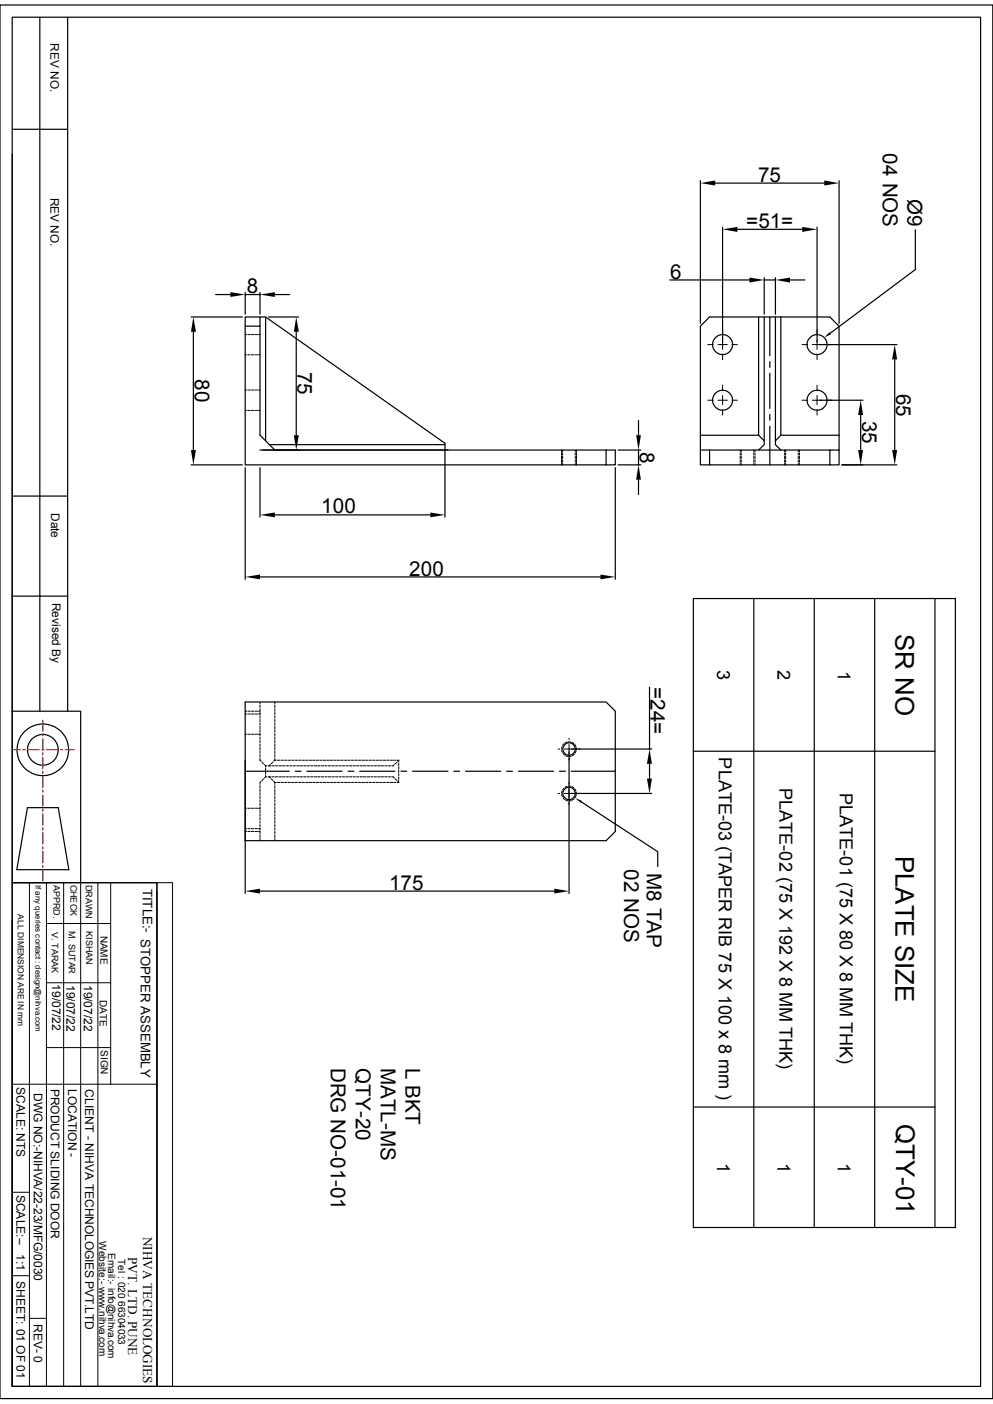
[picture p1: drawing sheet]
<svg xmlns="http://www.w3.org/2000/svg" width="210mm" height="297mm" viewBox="0 0 210 297" stroke-linecap="round" stroke-linejoin="round" font-family="sans-serif">
<g fill="none" stroke="#000" stroke-width=".25">
<path d="M0 1.1h210v294.8h-210zM2.6 3.6h204.8v289.7h-204.8zM8.4 3.6v146.9M14.3 3.6v146.9M2.6 32.6v117.9h14.5v36.2M2.6 27.3h11.7M148.1 38.2v30.2M151.3 38.7h23M177.5 38.2v30.2M141.6 59.2h16.9M152.8 48v24.3M156 48.5h13.7"/>
<path d="M161.6 58.8v7.7M161.6 59.2h2.4M164 58.8v7.7M167.1 59.2h3.1M172.8 48v24.3M193.6 48.6v8.4l-18 13.5M40.4 67.1h10.9M40.9 70.2v25M45.6 62.3h3.1M51.9 67.1h3.1v1.9h-3.1zM51.9 69v29.3h76.3M51.9 61.8v4.7"/>
<path d="M51.9 62.3h3.1M55 67.1h1.2v26.2M55 69v23.1l3.1 3.1M55 61.8v4.7M56.2 67.1l37.9 26.7v15.6M56.8 67.1h6.4M58.1 62.3h3.2M62.7 70.2v21.9M160.4 67.1h-10.3l-2 1.9v26.2M161.6 67.1h-1.2v25M162.8 67.1v8.1M162.8 76.5v1.2"/>
<path d="M162.8 79v7.4M164 67.1v27l1.1 1.1M164 67.1h-2.4v27l-1.2 1.1M164 67.1h1.1v25M165.1 67.1h10.4l2 1.9v23.1M173.4 72.9h16.3M189.2 76v19.2M40.4 98.3h10.9M51.9 98.9v23.7M55 95.2h39.7M55 98.9v10.5M55.6 95.2h74.5v3.1h-1.9"/>
<path d="M56.9 94.1h37.2M128.2 95.2v3.1M130.1 98.9v23.7M130.7 95.2h4.9M130.7 98.3h4.9M135 88.9v3.2M135 95.2v3.1M148.1 95.2v3.1h2M148.1 92.1h12.3l1.2 1.2M148.1 95.2h27.4M150.1 95.2v3.1h25.4M162.8 90.2v8.1"/>
<path d="M162.8 87.7v1.2M164 93.3l1.1-1.2h12.4v3.1M173.4 84.7h9.1M175.5 95.2h2v3.1h-2zM178.1 98.3h11.6M182 87.8v7.4M2.6 104.9h11.7M58.1 108.9h32.9M135 101.5v3.1M2.6 126.1h11.7M55 122h72M146.6 126.6h55.5v133.1h-55.5z"/>
<path d="M159.4 126.6v133.1M172.2 126.6v133.1M185 126.6v133.1M197.7 126.6v133.1M2.6 150.5v36.2M120.4 159v30M120.9 158.5h16.9M137.4 145.4v13.1M146.6 158.9h51.1M5.8 170.9h6.5l2.3 13.1h-11zM51.9 177.8h76.3l1.9-1.9v-25.4l-1.9-2h-76.3v40.5M51.9 163.2h9.3"/>
<path d="M62.4 163.2h1.3M64.9 163.2h7.4M73.6 163.2h1.2M76.1 163.2h7.4M84.8 163.2h1.2M87.2 163.2h7.5M96 163.2h1.2M98.5 163.2h7.4M107.1 163.2h1.3M109.6 163.2h7.5M118.3 163.2h1.3M120.8 163.2h9.3"/>
<path d="M120.9 167.9h16.9M122.9 169.6l16.2 10.6v3.1M137.4 161.6v3.1M2.6 186.7h30.6v106.6h-30.6zM2.6 194.8v98.5M55 188.5h62.2M146.6 234.2h51.1"/>
<circle cx="152.8" cy="72.9" r="2.12"/>
<circle cx="172.8" cy="72.9" r="2.12"/>
<circle cx="152.8" cy="84.7" r="2.12"/>
<circle cx="172.8" cy="84.7" r="2.12"/>
<circle cx="9.1" cy="158.6" r="5.5"/>
<circle cx="9.1" cy="158.6" r="3.3"/>
<circle cx="120.4" cy="158.5" r="1.3"/>
<circle cx="120.4" cy="167.9" r="1.3"/>
</g>
<g fill="none" stroke="#000" stroke-width=".21">
<path d="M51.9 70.8h.3M51.9 75.1h.3M52.5 75.1h.4M52.5 70.8h.4M53.2 75.1h.5M53.2 70.8h.5M53.9 75.1h.5M53.9 70.8h.5M54.7 75.1h.3M54.7 70.8h.3M149.7 72.9h1.1M151.8 72.9h1v1"/>
<path d="M152.8 71.9v1h1M152.8 69.8v1.1M152.8 74.9v1.2M154.8 72.9h1.2M169.6 72.9h1.2M171.8 72.9h1v1M172.8 69.8v1.1M172.8 74.9v1.2M172.8 71.9v1h1M174.8 72.9h1.1M51.9 82.5h.3M51.9 86.8h.3"/>
<path d="M52.5 86.8h.4M52.5 82.5h.4M53.2 86.8h.5M53.2 82.5h.5M53.9 86.8h.5M53.9 82.5h.5M54.7 86.8h.3M54.7 82.5h.3M118.8 95.2v.3M118.8 95.8v.5M118.8 96.5v.5M118.8 97.3v.5"/>
<path d="M118.8 98v.3M119 98v.3M119 95.2v.3M119 95.8v.5M119 96.5v.5M119 97.3v.5M121.7 95.2v.3M121.7 95.8v.5M121.7 96.5v.5M121.7 97.3v.5M121.7 98v.3M121.9 95.8v.5"/>
<path d="M121.9 96.5v.5M121.9 97.3v.5M121.9 98v.3M121.9 95.2v.3M149.7 84.7h1.1M151.8 84.7h1v.9M152.8 83.7v1h1M152.8 81.5v1.2M152.8 86.7v1.1M154.8 84.7h1.2M156.5 95.2v.3M156.5 95.8v.5"/>
<path d="M156.5 96.5v.5M156.5 97.3v.5M156.5 98v.3M156.8 95.2v.3M156.8 95.8v.5M156.8 96.5v.5M156.8 97.3v.5M156.8 98v.3M159.4 95.8v.5M159.4 96.5v.5M159.4 97.3v.5M159.4 98v.3"/>
<path d="M159.4 95.2v.3M159.7 95.2v.3M159.7 95.8v.5M159.7 96.5v.5M159.7 97.3v.5M159.7 98v.3M165.9 95.2v.3M165.9 95.8v.5M165.9 96.5v.5M165.9 97.3v.5M165.9 98v.3M166.2 98v.3"/>
<path d="M166.2 95.2v.3M166.2 95.8v.5M166.2 96.5v.5M166.2 97.3v.5M168.8 95.8v.5M168.8 96.5v.5M168.8 97.3v.5M168.8 98v.3M168.8 95.2v.3M169.1 95.8v.5M169.1 96.5v.5M169.1 97.3v.5"/>
<path d="M169.1 98v.3M169.1 95.2v.3M169.6 84.7h1.2M171.8 84.7h1v.9M172.8 81.5v1.2M172.8 86.7v1.1M172.8 83.7v1h1M174.8 84.7h1.1M51.9 151h.3M51.9 150.5h.3M51.9 155.3h.3M52.5 150.5h.4"/>
<path d="M52.5 155.3h.4M52.5 151h.4M53.2 150.5h.5M53.2 155.3h.5M53.2 151h.5M53.9 150.5h.5M53.9 155.3h.5M53.9 151h.5M54.7 155.3h.3M54.7 151h.3M55 148.5v.4M55 149.2v.5"/>
<path d="M55 149.9v.6h-.3M55 150.7v.5M55 151.4v.5M55 152.2v.5M55 152.9v.5M55 153.7v.5M55 154.4v.5M55 155.2v.5M55 155.9v.5M55 156.6v.5M55 157.4v.5M55 158.1v.5"/>
<path d="M55 158.9v.5M55 159.6v.5M58.1 148.5v.4M58.1 149.2v.5M58.1 149.9v.6M58.1 150.7v.5M58.1 151.4v.5M58.1 152.2v.5M58.1 152.9v.5M58.1 153.7v.5M58.1 154.4v.5M58.1 155.2v.5"/>
<path d="M58.1 155.9v.5M58.1 156.6v.5M58.1 157.4v.5M58.1 158.1v.5M58.1 158.9v.5M58.1 159.6v.5M118 158.5h.4M118.8 158.7l.2 .5M118.9 157.9l-.1 .5M119.1 159.4l.3 .3M119.3 157.3l-.3 .4M119.3 158.5h1.1v1"/>
<path d="M119.6 159.9l.5 .1M120 157l-.5 .1M120.2 156.9l.5 .1M120.4 156.2v.3M120.4 157.5v1h.9M120.8 159.9l-.4 .1M120.9 157.1l.5 .2M121.5 159.6l-.4 .3M121.5 157.5l.3 .4M121.8 158.9l-.2 .4M121.9 158.2v.5M122.3 158.5h.4"/>
<path d="M51.9 175.9h.3M51.9 171h.3M51.9 175.3h.3M52.5 175.3h.4M52.5 175.9h.4M52.5 171h.4M53.2 175.3h.5M53.2 175.9h.5M53.2 171h.5M53.9 175.3h.5M53.9 175.9h.5M53.9 171h.5"/>
<path d="M54.7 175.3h.3M54.7 175.9h.3v.5M54.7 171h.3M55 160.4v.4l.2 .2M55 177.4v.4M55 166.2v.5M55 167v.5M55 167.7v.5M55 168.4v.6M55 169.2v.5M55 169.9v.5M55 170.7v.5"/>
<path d="M55 171.4v.5M55 172.2v.5M55 172.9v.5M55 173.7v.5M55 174.4v.5M55 175.2v.4M55 176.7v.5M55.2 165.3l-.2 .2v.4M55.4 161.2l.4 .4M55.8 164.8l-.4 .3M55.9 161.8l.3 .2M56.2 164.3h.2"/>
<path d="M56.2 162h.2M56.2 164.3l-.3 .3M56.2 162v.3M56.2 162.6v.4M56.2 163.3v.5M56.2 164v.3M56.7 164.3h.6M56.9 164.3l.3 .3M57.2 161.8l-.3 .2M57.3 162h-.6M57.4 164.8l.3 .3M57.5 164.3h.5"/>
<path d="M57.5 162h.5M57.7 161.2l-.3 .4M57.9 165.3l.2 .2M58.1 160.8l-.2 .2M58.1 160.8h.3M58.1 160.4v.4M58.1 166.2v.5M58.1 167v.5M58.1 167.7v.5M58.1 168.4v.6M58.1 169.2v.5M58.1 169.9v.5"/>
<path d="M58.1 170.7v.5M58.1 171.4v.5M58.1 172.2v.5M58.1 172.9v.5M58.1 173.7v.5M58.1 174.4v.5M58.1 175.2v.4M58.1 175.9v.5M58.1 176.7v.5M58.1 177.4v.4M58.3 164.3h.5M58.3 162h.5"/>
<path d="M58.4 165.5h-.3v.4M58.7 165.5h.5M58.7 160.8h.5M59 164.3h.5M59 162h.5M59.4 165.5h.5M59.4 160.8h.5M59.7 164.3h.5M59.7 162h.5M60.2 165.5h.5M60.2 160.8h.5M60.5 164.3h.5"/>
<path d="M60.5 162h.5M60.9 165.5h.5M60.9 160.8h.5M61.3 164.3h.4M61.3 162h.4M61.7 165.5h.4M61.7 160.8h.4M62 164.3h.5M62 162h.5M62.4 165.5h.5M62.4 160.8h.5M62.7 164.3h.5"/>
<path d="M62.7 162h.5M63.2 165.5h.5M63.2 160.8h.5M63.5 164.3h.5M63.5 162h.5M63.9 165.5h.5M63.9 160.8h.5M64.2 164.3h.5M64.2 162h.5M64.6 165.5h.6M64.6 160.8h.6M65 164.3h.4"/>
<path d="M65 162h.4M65.4 165.5h.5M65.4 160.8h.5M65.7 164.3h.5M65.7 162h.5M66.1 165.5h.5M66.1 160.8h.5M66.5 164.3h.5M66.5 162h.5M66.9 165.5h.5M66.9 160.8h.5M67.2 164.3h.5"/>
<path d="M67.2 162h.5M67.6 165.5h.5M67.6 160.8h.5M67.9 164.3h.6M67.9 162h.6M68.4 165.5h.5M68.4 160.8h.5M68.7 164.3h.5M68.7 162h.5M69.1 165.5h.5M69.1 160.8h.5M69.4 164.3h.5"/>
<path d="M69.4 162h.5M69.8 165.5h.6M69.9 160.8h.5M70.2 164.3h.5M70.2 162h.5M70.6 165.5h.5M70.6 160.8h.5M71 164.3h.4M71 162h.4M71.4 165.5h.4M71.4 160.8h.4M71.7 164.3h.5"/>
<path d="M71.7 162h.5M72.1 165.5h.5M72.1 160.8h.5M72.4 164.3h.5M72.4 162h.5M72.9 165.5h.5M72.9 160.8h.5M73.2 164.3h.5M73.2 162h.5M73.6 165.5h.5M73.6 160.8h.5M73.9 164.3h.5"/>
<path d="M73.9 162h.5M74.3 165.5h.5M74.3 160.8h.5M74.7 164.3h.4M74.7 162h.4M75.1 165.5h.5M75.1 160.8h.5M75.4 164.3h.5M75.4 162h.5M75.8 165.5h.5M75.8 160.8h.5M76.2 164.3h.5"/>
<path d="M76.2 162h.5M76.6 165.5h.5M76.6 160.8h.5M76.9 164.3h.5M76.9 162h.5M77.3 165.5h.5M77.3 160.8h.5M77.6 164.3h.5M77.6 162h.5M78.1 165.5h.5M78.1 160.8h.5M78.4 164.3h.5"/>
<path d="M78.4 162h.5M78.8 165.5h.5M78.8 160.8h.5M79.1 164.3h.5M79.1 162h.5M79.5 165.5h.6M79.5 160.8h.6M79.9 164.3h.5M79.9 162h.5M80.3 165.5h.5M80.3 160.8h.5M80.6 164.3h.5"/>
<path d="M80.6 162h.5M81.1 165.5h.4M81.1 160.8h.4M81.4 164.3h.5M81.4 162h.5M81.8 165.5h.5M81.8 160.8h.5M82.1 164.3h.5M82.1 162h.5M82.5 165.5h.6M82.6 160.8h.5M82.8 164.3h.4l.2 .3"/>
<path d="M83.3 165.5h.5M83.3 160.8h.5M83.4 161.8l-.2 .2h-.4M83.6 164.8l.3 .3M83.9 161.2l-.3 .4M84 160.8h.3l-.2 .2M84 165.5h.3M84.1 165.3l.2 .2M84.3 160.8v.4M84.3 161.4v.5M84.3 162.2v.5M84.3 162.9v.5"/>
<path d="M84.3 163.7v.5M84.3 164.4v.5M84.3 165.1v.4M118 167.9h.4M118.8 168.1l.2 .4M118.9 167.3l-.1 .5M119.1 168.8l.3 .3M119.3 166.7l-.3 .4M119.3 167.9h1.1v1M119.6 169.2l.5 .2M120 166.4l-.5 .1M120.2 166.3h.5"/>
<path d="M120.4 160.4v.4M120.4 165.5v.4M120.4 169.8v.4M120.4 166.9v1h.9M120.8 169.3l-.4 .1M120.9 166.4l.5 .3M121.5 169l-.4 .2M121.5 166.9l.3 .4M121.8 168.3l-.2 .4M121.9 167.6v.5M122.3 167.9h.4M2.6 186.7h30.6"/>
<path d="M6.2 186.7v106.6M9.8 195.4h13.6M9.8 186.7v106.6M13.5 186.7v106.6M17.1 186.7v106.6M20.7 186.7v106.6M23.4 186.7v42.7M33.2 186.7h3.3v106.6h-3.3zM33.2 188.6v104.7M9.8 207.9h13.6M2.6 229.4h30.6M9.8 221.6h13.6"/>
<path d="M2.6 252.2h3.6M2.6 269.9h3.6M6.2 278.9h3.6"/>
</g>
<g fill="#000">
<path d="M148.1 38.7l3.2-.5v1zM174.3 38.2l3.2 .5-3.2 .5zM152.8 48.5l3.2-.5v1.1zM158.5 58.7l3.1 .5-3.1 .6zM164 59.2l3.1-.5v1.1zM169.7 48l3.1 .5-3.1 .6zM40.9 67.1l.5 3.1h-1zM48.7 61.8l3.2 .5-3.2 .5zM55 62.3l3.1-.5v1zM62.7 67.1l.5 3.1h-1.1zM175.4 70.3l.4 .4-1.5 .7zM189.2 72.9l.5 3.1h-1z"/>
<path d="M40.4 95.2h1l-.5 3.1zM62.1 92.1h1.1l-.5 3.1zM134.5 92.1h1.1l-.6 3.1zM182 84.7l.5 3.1h-1zM181.5 95.2h1l-.5 3.1zM188.7 95.2h1l-.5 3.1zM55 108.9l3.1-.5v1zM91 108.4l3.1 .5-3.1 .5zM135 98.3l.6 3.2h-1.1zM51.9 122l3.1-.5v1.1zM127 121.5l3.1 .5-3.1 .6zM121.6 168.8l1.5 .6-.3 .4z"/>
<path d="M136.8 164.7h1.1l-.5 3.2zM137.4 158.5l.5 3.1h-1.1zM51.9 188.5l3.1-.5v1zM117.2 188l3.2 .5-3.2 .5z"/>
</g>
<g fill="none" stroke="#f00" stroke-width=".25">
<path d="M2.4 158.6h1.9M4.8 158.6h.5M5.8 158.6h2.5M8.8 158.6h.5M9.1 152.4v2.3M9.1 155.2v.5M9.1 156.2v2.5M9.1 159.2v.5M9.8 158.6h2.5M12.8 158.6h.5M13.8 158.6h1.9M9.1 160.2v2.4"/>
<path d="M9.1 163.2v.5M9.1 164.2v2.4M9.1 167.1v.5M9.1 168.1v2.5M9.1 171.1v.5M9.1 172.1v2.5M9.1 175.1v.5M9.1 176.1v2.5M9.1 179.1v.5M9.1 180v2.5M9.1 183v.5M9.1 184v2.4"/>
</g>
<g font-size="5.5">
<text x="189.4" y="134.1" transform="rotate(90 189.4 134.1)">SR NO</text>
<text x="189.4" y="181" transform="rotate(90 189.4 181)">PLATE SIZE</text>
<text x="189.5" y="237.7" transform="rotate(90 189.5 237.7)">QTY-01</text>
</g>
<g font-size="4.4">
<text x="186.7" y="32.5" transform="rotate(90 186.7 32.5)">04 NOS</text>
<text x="160.4" y="38.4">75</text>
<text x="191.9" y="42.2" transform="rotate(90 191.9 42.2)">Ø9</text>
<text x="157.8" y="48.2">=51=</text>
<text x="141.7" y="58.9">6</text>
<text x="52.2" y="62">8</text>
<text x="41.2" y="80.3" transform="rotate(90 41.2 80.3)">80</text>
<text x="63" y="78.7" transform="rotate(90 63 78.7)">75</text>
<text x="189.5" y="83.4" transform="rotate(90 189.5 83.4)">65</text>
<text x="182.3" y="89.1" transform="rotate(90 182.3 89.1)">35</text>
<text x="135.3" y="95.6" transform="rotate(90 135.3 95.6)">8</text>
<text x="67.9" y="108.6">100</text>
<text x="86.6" y="121.8">200</text>
<text x="137.6" y="145.4" transform="rotate(90 137.6 145.4)">=24=</text>
<text x="132" y="183.9" transform="rotate(90 132 183.9)">02 NOS</text>
<text x="136.8" y="184.7" transform="rotate(90 136.8 184.7)">M8 TAP</text>
<text x="82.3" y="188.2">175</text>
<text x="70" y="225.8" transform="rotate(90 70 225.8)">DRG NO-01-01</text>
<text x="75.2" y="226" transform="rotate(90 75.2 226)">QTY-20</text>
<text x="80.5" y="225.8" transform="rotate(90 80.5 225.8)">MATL-MS</text>
<text x="85.8" y="225.8" transform="rotate(90 85.8 225.8)">L BKT</text>
</g>
<g font-size="3.8">
<text x="151.7" y="141.7" transform="rotate(90 151.7 141.7)">3</text>
<text x="164.5" y="141.8" transform="rotate(90 164.5 141.8)">2</text>
<text x="177.2" y="141.9" transform="rotate(90 177.2 141.9)">1</text>
<text x="152.1" y="160.2" transform="rotate(90 152.1 160.2)">PLATE-03 (TAPER RIB 75 X 100 x 8 mm )</text>
<text x="164.8" y="166.7" transform="rotate(90 164.8 166.7)">PLATE-02 (75 X 192 X 8 MM THK)</text>
<text x="177.6" y="167.8" transform="rotate(90 177.6 167.8)">PLATE-01 (75 X 80 X 8 MM THK)</text>
<text x="151.7" y="246" transform="rotate(90 151.7 246)">1</text>
<text x="164.5" y="246" transform="rotate(90 164.5 246)">1</text>
<text x="177.2" y="246" transform="rotate(90 177.2 246)">1</text>
</g>
<g font-size="2.8">
<text x="30.2" y="188" transform="rotate(90 30.2 188)">TITLE:- STOPPER ASSEMBLY</text>
<text x="30.3" y="261.6" transform="rotate(90 30.3 261.6)">NIHVA TECHNOLOGIES</text>
<text x="27.1" y="265.9" transform="rotate(90 27.1 265.9)">PVT. LTD. PUNE</text>
</g>
<g font-size="2.5">
<text x="10.7" y="9.2" transform="rotate(90 10.7 9.2)">REV NO.</text>
<text x="10.7" y="41.8" transform="rotate(90 10.7 41.8)">REV NO.</text>
<text x="10.8" y="108.5" transform="rotate(90 10.8 108.5)">Date</text>
<text x="11" y="127.5" transform="rotate(90 11 127.5)">Revised By</text>
<text x="11" y="208.2" transform="rotate(90 11 208.2)">19/07/22</text>
<text x="14.1" y="208.4" transform="rotate(90 14.1 208.4)">19/07/22</text>
<text x="17.7" y="208.3" transform="rotate(90 17.7 208.3)">19/07/22</text>
<text x="3.5" y="230" transform="rotate(90 3.5 230)">SCALE: NTS</text>
<text x="7.2" y="231.2" transform="rotate(90 7.2 231.2)">DWG NO:-NIHVA/22-23/MFG/0030</text>
<text x="10.8" y="230.3" transform="rotate(90 10.8 230.3)">PRODUCT SLIDING DOOR</text>
<text x="14.4" y="230.3" transform="rotate(90 14.4 230.3)">LOCATION -</text>
<text x="18" y="230.4" transform="rotate(90 18 230.4)">CLIENT - NIHVA TECHNOLOGIES PVT.LTD</text>
<text x="3.5" y="252.7" transform="rotate(90 3.5 252.7)">SCALE:--</text>
<text x="3.5" y="265.3" transform="rotate(90 3.5 265.3)">1:1</text>
<text x="3.5" y="271" transform="rotate(90 3.5 271)">SHEET: 01 OF 01</text>
<text x="7.2" y="280" transform="rotate(90 7.2 280)">REV- 0</text>
</g>
<g font-size="2.1">
<text x="21.3" y="197.9" transform="rotate(90 21.3 197.9)">NAME</text>
<text x="21.1" y="211.5" transform="rotate(90 21.1 211.5)">DATE</text>
<text x="21.3" y="222.1" transform="rotate(90 21.3 222.1)">SIGN</text>
<text x="21" y="262.6" transform="rotate(90 21 262.6)">Website:- www.nihva.com</text>
<text x="22.9" y="265" transform="rotate(90 22.9 265)">Email:- info@nihva.com</text>
<text x="25" y="266.3" transform="rotate(90 25 266.3)">Tel : 020 66304033</text>
</g>
<g font-size="1.9">
<text x="11.3" y="187.2" transform="rotate(90 11.3 187.2)">APPRD.</text>
<text x="14.9" y="187.1" transform="rotate(90 14.9 187.1)">CHECK</text>
<text x="18.1" y="187.2" transform="rotate(90 18.1 187.2)">DRAWN</text>
<text x="11" y="197.1" transform="rotate(90 11 197.1)">V. TARAK</text>
<text x="14.6" y="196.9" transform="rotate(90 14.6 196.9)">M. SUTAR</text>
<text x="18.2" y="197" transform="rotate(90 18.2 197)">KISHAN</text>
</g>
<text font-size="1.8" x="3.8" y="193.4" transform="rotate(90 3.8 193.4)">ALL DIMENSION ARE IN mm</text>
<text font-size="1.7" x="7.5" y="187.2" transform="rotate(90 7.5 187.2)">If any queries contact : design@nihva.com</text>
</svg>
